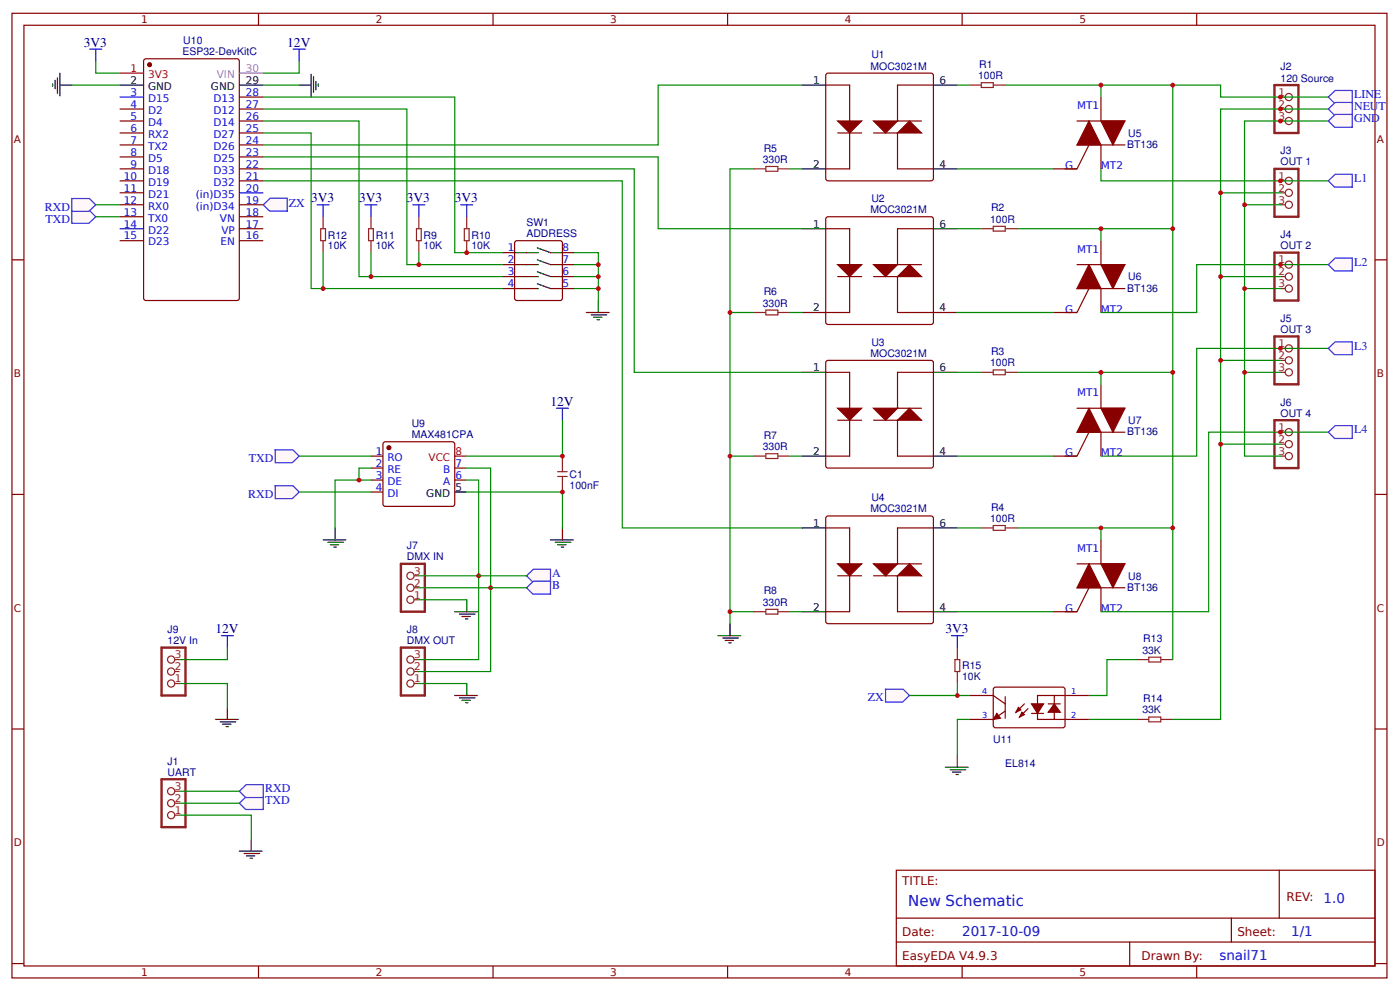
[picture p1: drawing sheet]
<svg xmlns="http://www.w3.org/2000/svg" width="312mm" height="221mm" viewBox="0 0 312 221" stroke-linecap="round" stroke-linejoin="round" font-family="sans-serif">
<g fill="none" stroke="#800" stroke-width=".27">
<path d="M2.7 3h306.4v214.9h-306.4zM5.3 5.6h301.1v209.7h-301.1zM57.6 3v2.6M109.9 3v2.6M162.2 3v2.6M214.4 3v2.6M266.7 3v2.6M2.7 57.9h2.6M306.4 57.9h2.7M2.7 110.2h2.6M306.4 110.2h2.7M2.7 162.4h2.6"/>
<path d="M306.4 162.4h2.7M199.8 193.9h106.6v21.4h-106.6zM285.1 193.9v10.7M2.7 214.7h2.6M57.6 215.3v2.6M109.9 215.3v2.6M162.2 215.3v2.6M199.8 204.6h106.6M199.8 209.9h106.6M214.4 215.3v2.6M251.8 209.9v5.4M266.7 215.3v2.6"/>
<path d="M274.4 204.6v5.3M306.4 214.7h2.7"/>
</g>
<path d="M184.3 16.4l23.2-.1 .5 .3v23.2l-.2 .4-23.2 .1-.5-.3-.1-23.2z" fill="#fff" stroke="#800" stroke-width=".27"/>
<path d="M184 19h5.4v18.6h-5.4M208 19h-8v8h5.4M186.7 29.6h5.3M194.7 29.6h5.3v8h8" fill="none" stroke="#800" stroke-width=".27"/>
<g fill="#800" stroke="#800" stroke-width=".27">
<path d="M186.7 27h5.3l-2.6 2.6z"/>
<path d="M194.7 27h5.3l-2.6 2.6z"/>
<path d="M202.7 27l2.7 2.6h-5.4z"/>
</g>
<path d="M178.7 19h5.3M208 19h5.4M178.7 37.6h5.3M208 37.6h5.4" fill="none" stroke="#000" stroke-width=".27"/>
<path d="M184.3 48.4l23.2-.1 .5 .3v23.2l-.2 .4-23.2 .1-.5-.3-.1-23.2z" fill="#fff" stroke="#800" stroke-width=".27"/>
<path d="M184 51h5.4v18.6h-5.4M208 51h-8v8h5.4M186.7 61.6h5.3M194.7 61.6h5.3v8h8" fill="none" stroke="#800" stroke-width=".27"/>
<g fill="#800" stroke="#800" stroke-width=".27">
<path d="M186.7 59h5.3l-2.6 2.6z"/>
<path d="M194.7 59h5.3l-2.6 2.6z"/>
<path d="M200 61.6l2.7-2.6 2.7 2.6z"/>
</g>
<path d="M178.7 51h5.3M208 51h5.4M178.7 69.6h5.3M208 69.6h5.4" fill="none" stroke="#000" stroke-width=".27"/>
<path d="M184.3 80.4l23.2-.1 .5 .3v23.2l-.2 .4-23.2 .1-.5-.3-.1-23.2z" fill="#fff" stroke="#800" stroke-width=".27"/>
<path d="M184 83h5.4v18.6h-5.4M186.7 93.6h5.3M194.7 93.6h5.3v8h8M208 83h-8v8h5.4" fill="none" stroke="#800" stroke-width=".27"/>
<g fill="#800" stroke="#800" stroke-width=".27">
<path d="M186.7 91h5.3l-2.6 2.6z"/>
<path d="M194.7 91h5.3l-2.6 2.6z"/>
<path d="M200 93.6l2.7-2.6 2.7 2.6z"/>
</g>
<path d="M178.7 83h5.3M208 83h5.4M178.7 101.6h5.3M208 101.6h5.4" fill="none" stroke="#000" stroke-width=".27"/>
<path d="M184.3 115h23.2l.5 .2v23.2l-.2 .5-23.2 .1-.5-.3-.1-23.2z" fill="#fff" stroke="#800" stroke-width=".27"/>
<g fill="none" stroke="#800" stroke-width=".27">
<path d="M234.7 37.6h5.3M240 27h10.7M240 32.3h10.7M242.7 32.3l-2.7 5.3h-2.6M245.4 21.6v5.4M245.4 32.3v5.3M240 59h10.7M245.4 53.6v5.4M234.7 69.6h5.3M240 64.3h10.7M242.7 64.3l-2.7 5.3h-2.6M245.4 64.3v5.3"/>
<path d="M240 91h10.7M240 96.3h10.7M242.7 96.3l-2.7 5.3h-2.6M245.4 85.6v5.4M245.4 96.3v5.3M184 117.6h5.4v18.7h-5.4M208 117.6h-8v8h5.4M234.7 101.6h5.3M186.7 128.3h5.3M194.7 128.3h5.3v8h8M234.7 136.3h5.3M240 125.6h10.7"/>
<path d="M240 131h10.7M242.7 131l-2.7 5.3h-2.6M245.4 120.3v5.3M245.4 131v5.3"/>
</g>
<g fill="#800" stroke="#800" stroke-width=".27">
<path d="M186.7 125.6h5.3l-2.6 2.7z"/>
<path d="M194.7 125.6h5.3l-2.6 2.7z"/>
<path d="M200 128.3l2.7-2.7 2.7 2.7z"/>
<path d="M245.4 27h5.3l-2.7 5.3z"/>
<path d="M242.7 27l2.7 5.3h-5.4z"/>
<path d="M245.4 59h5.3l-2.7 5.3z"/>
<path d="M242.7 59l2.7 5.3h-5.4z"/>
<path d="M245.4 91h5.3l-2.7 5.3z"/>
<path d="M242.7 91l2.7 5.3h-5.4z"/>
<path d="M245.4 125.6h5.3l-2.7 5.4z"/>
<path d="M242.7 125.6l2.7 5.4h-5.4z"/>
</g>
<path d="M178.7 117.6h5.3M208 117.6h5.4M178.7 136.3h5.3M208 136.3h5.4" fill="none" stroke="#000" stroke-width=".27"/>
<g fill="none" stroke="#8d2323" stroke-width=".27">
<path d="M216 19h2.7M218.7 18.4h2.7v1.1h-2.7zM221.4 19h2.6M168 37.6h2.7M170.7 37.1h2.7v1.1h-2.7zM173.4 37.6h2.6M218.7 51h2.7M221.4 50.4h2.6v1.1h-2.6zM224 51h2.7M168 69.6h2.7M170.7 69.1h2.7v1.1h-2.7zM173.4 69.6h2.6"/>
<path d="M218.7 83h2.7M221.4 82.4h2.6v1.1h-2.6zM224 83h2.7M168 101.6h2.7M170.7 101.1h2.7v1.1h-2.7zM173.4 101.6h2.6M218.7 117.6h2.7M221.4 117.1h2.6v1.1h-2.6zM224 117.6h2.7M168 136.3h2.7M170.7 135.8h2.7v1h-2.7zM173.4 136.3h2.6"/>
</g>
<path d="M168 37.6h-5.3v32h5.3M176 37.6h2.7M162.7 69.6v32h5.3M176 69.6h2.7M176 101.6h2.7M176 136.3h2.7" fill="none" stroke="#080" stroke-width=".27"/>
<circle cx="162.7" cy="69.6" r=".53" fill="#c00"/>
<path d="M162.7 101.6v34.7h5.3" fill="none" stroke="#080" stroke-width=".27"/>
<circle cx="162.7" cy="101.6" r=".53" fill="#c00"/>
<path d="M162.7 139v2.6M160 141.6h5.1M161.1 142.2h3.5M161.6 142.7h1.9M162.4 143.2h.6" fill="none" stroke="#000" stroke-width=".27"/>
<path d="M162.7 136.3v2.7" fill="none" stroke="#080" stroke-width=".27"/>
<circle cx="162.7" cy="136.3" r=".53" fill="#c00"/>
<g fill="none" stroke="#080" stroke-width=".27">
<path d="M178.7 19h-32v13.3h-88M213.4 19h2.6M58.7 35h88v16h32M58.7 37.6h82.7v45.4h37.3M296 24.3h-24v18.7h13.4M58.7 40.3h80v77.3h40M213.4 51h5.3M272 43v18.6h13.4M296 59h-29.3v10.6h-21.3M213.4 69.6h21.3M296 77.6h-29.3v24h-21.3M213.4 83h5.3"/>
<path d="M296 96.3h-26.6v40h-24M213.4 117.6h5.3M213.4 101.6h21.3M213.4 136.3h21.3"/>
</g>
<path d="M284 19h5.4v10.6h-5.4zM284 37.6h5.4v10.7h-5.4zM284 56.3h5.4v10.7h-5.4zM284 75h5.4v10.6h-5.4zM284 93.6h5.4v10.7h-5.4z" fill="none" stroke="#8d2323" stroke-width=".53"/>
<g fill="none" stroke="#8d2323" stroke-width=".27">
<path d="M285.4 21.6h1M285.4 24.3h1M285.4 27h1M285.4 40.3h1M285.4 43h1M285.4 45.6h1M285.4 59h1M285.4 61.6h1M285.4 64.3h1M285.4 77.6h1M285.4 80.3h1M285.4 83h1"/>
<path d="M285.4 96.3h1M285.4 99h1M285.4 101.6h1"/>
<circle cx="287.2" cy="24.3" r=".8"/>
<circle cx="287.2" cy="27" r=".8"/>
<circle cx="287.2" cy="21.6" r=".8"/>
<circle cx="287.2" cy="45.6" r=".8"/>
<circle cx="287.2" cy="43" r=".8"/>
<circle cx="287.2" cy="40.3" r=".8"/>
<circle cx="287.2" cy="59" r=".8"/>
<circle cx="287.2" cy="77.6" r=".8"/>
<circle cx="287.2" cy="61.6" r=".8"/>
<circle cx="287.2" cy="64.3" r=".8"/>
<circle cx="287.2" cy="83" r=".8"/>
<circle cx="287.2" cy="96.3" r=".8"/>
<circle cx="287.2" cy="99" r=".8"/>
<circle cx="287.2" cy="80.3" r=".8"/>
<circle cx="287.2" cy="101.6" r=".8"/>
</g>
<circle cx="272" cy="43" r=".53" fill="#c00"/>
<path d="M272 61.6v18.7h13.4" fill="none" stroke="#080" stroke-width=".27"/>
<circle cx="272" cy="61.6" r=".53" fill="#c00"/>
<path d="M272 80.3v18.7h13.4" fill="none" stroke="#080" stroke-width=".27"/>
<circle cx="272" cy="80.3" r=".53" fill="#c00"/>
<path d="M296 27h-18.6v18.6h8M277.4 45.6v18.7h8" fill="none" stroke="#080" stroke-width=".27"/>
<circle cx="277.4" cy="45.6" r=".53" fill="#c00"/>
<path d="M277.4 64.3v18.7h8" fill="none" stroke="#080" stroke-width=".27"/>
<circle cx="277.4" cy="64.3" r=".53" fill="#c00"/>
<path d="M277.4 83v18.6h8" fill="none" stroke="#080" stroke-width=".27"/>
<circle cx="277.4" cy="83" r=".53" fill="#c00"/>
<circle cx="86.7" cy="99.8" r=".4" fill="#800" stroke="#800" stroke-width=".27"/>
<path d="M85.6 98.5h15.5l.2 .5v13.6l-.5 .2h-15.2l-.3-.5v-13.3zM82.7 101.6h2.6M82.7 104.3h2.6M82.7 107h2.6M82.7 109.6h2.6M101.3 104.3h2.7M101.3 107h2.7" fill="none" stroke="#800" stroke-width=".27"/>
<path d="M74.7 117.6v2.7M101.3 109.6h2.7M72 120.3h5.1M73.1 120.8h3.4M73.6 121.4h1.9M74.4 121.9h.5" fill="none" stroke="#000" stroke-width=".27"/>
<path d="M101.3 101.6h2.7" fill="none" stroke="#f00" stroke-width=".27"/>
<path d="M80 107h-5.3v10.6M82.7 104.3h-2.7v2.7h2.7" fill="none" stroke="#080" stroke-width=".27"/>
<circle cx="80" cy="107" r=".53" fill="#c00"/>
<path d="M125.3 117.6v2.7M122.7 120.3h5M123.7 120.8h3.5M124.3 121.4h1.8M125.1 121.9h.5" fill="none" stroke="#000" stroke-width=".27"/>
<path d="M125.3 93.6v8h-21.3M104 109.6h21.3v8" fill="none" stroke="#080" stroke-width=".27"/>
<path d="M124 91h2.7M125.3 91v2.6" fill="none" stroke="#00f" stroke-width=".27"/>
<path d="M124.3 106.2h2.1M124.3 105.1h2.1M125.3 101.6v3.5M125.3 106.2v3.4" fill="none" stroke="#8d2323" stroke-width=".27"/>
<g fill="#c00">
<circle cx="125.3" cy="101.6" r=".53"/>
<circle cx="125.3" cy="109.6" r=".53"/>
</g>
<g fill="#fff7f8" stroke="#430aff" stroke-width=".27">
<path d="M61.3 108.2h4l1.4 1.4-1.6 1.5h-3.8z"/>
<path d="M61.3 100.2h4l1.4 1.4-1.6 1.5h-3.8z"/>
</g>
<path d="M66.7 101.6h16M66.7 109.6h16M104 107h2.7v21.3h-13.4M106.7 128.3v18.7h-13.4" fill="none" stroke="#080" stroke-width=".27"/>
<path d="M89.3 125.6h5.4v10.7h-5.4zM89.3 144.3h5.4v10.7h-5.4z" fill="none" stroke="#8d2323" stroke-width=".53"/>
<g fill="none" stroke="#8d2323" stroke-width=".27">
<path d="M92.3 133.6h1M92.3 131h1M92.3 128.3h1M92.3 152.3h1M92.3 149.6h1M92.3 147h1"/>
<circle cx="91.5" cy="133.6" r=".8"/>
<circle cx="91.5" cy="128.3" r=".8"/>
<circle cx="91.5" cy="131" r=".8"/>
<circle cx="91.5" cy="149.6" r=".8"/>
<circle cx="91.5" cy="152.3" r=".8"/>
<circle cx="91.5" cy="147" r=".8"/>
</g>
<path d="M101.3 136.3h5.1M102.4 136.8h3.5M102.9 137.4h1.9M103.7 137.9h.6M104 133.6v2.7M101.3 155h5.1M102.4 155.5h3.5M102.9 156h1.9M103.7 156.6h.6M104 152.3v2.7" fill="none" stroke="#000" stroke-width=".27"/>
<circle cx="106.7" cy="128.3" r=".53" fill="#c00"/>
<path d="M104 104.3h5.3v26.7h-16M109.3 131v18.6h-16" fill="none" stroke="#080" stroke-width=".27"/>
<circle cx="109.3" cy="131" r=".53" fill="#c00"/>
<path d="M93.3 133.6h10.7M93.3 152.3h10.7" fill="none" stroke="#080" stroke-width=".27"/>
<g fill="#fff7f8" stroke="#430aff" stroke-width=".27">
<path d="M117.3 128.3l1.6-1.5h3.8v2.9h-4z"/>
<path d="M117.3 131l1.6-1.5h3.8v2.9h-4z"/>
</g>
<path d="M106.7 128.3h10.6M109.3 131h8" fill="none" stroke="#080" stroke-width=".27"/>
<g fill="#fff7f8" stroke="#430aff" stroke-width=".27">
<path d="M296 21.6l1.6-1.4h3.8v2.8h-4z"/>
<path d="M296 24.3l1.6-1.5h3.8v2.9h-4z"/>
<path d="M296 27l1.6-1.5h3.8v2.9h-4z"/>
<path d="M296 40.3l1.6-1.5h3.8v2.9h-4z"/>
<path d="M296 59l1.6-1.5h3.8v2.9h-4z"/>
<path d="M296 77.6l1.6-1.4h3.8v2.8h-4z"/>
<path d="M296 96.3l1.6-1.5h3.8v2.9h-4z"/>
</g>
<g fill="#c00">
<circle cx="285.4" cy="96.3" r=".53"/>
<circle cx="285.4" cy="77.6" r=".53"/>
<circle cx="285.4" cy="59" r=".53"/>
<circle cx="285.4" cy="27" r=".53"/>
<circle cx="285.4" cy="24.3" r=".53"/>
</g>
<circle cx="33.3" cy="14.4" r=".4" fill="#800" stroke="#800" stroke-width=".27"/>
<g fill="none" stroke="#800" stroke-width=".27">
<path d="M32.1 13.4l.4-.3h20.3l.5 .3v53l-.2 .5-20.6 .1-.4-.3zM26.7 24.3h5.3M26.7 27h5.3M26.7 29.6h5.3M26.7 32.3h5.3M26.7 35h5.3M26.7 37.6h5.3M53.3 24.3h5.4M53.3 27h5.4M53.3 29.6h5.4M53.3 32.3h5.4M53.3 35h5.4"/>
<path d="M53.3 37.6h5.4M53.3 21.6h5.4M26.7 40.3h5.3M26.7 43h5.3M26.7 45.6h5.3M26.7 48.3h5.3M26.7 53.6h5.3M53.3 40.3h5.4M53.3 45.6h5.4M53.3 48.3h5.4M53.3 53.6h5.4M53.3 51h5.4"/>
</g>
<path d="M26.7 16.3h5.3" fill="none" stroke="#f00" stroke-width=".27"/>
<path d="M26.7 19h5.3M53.3 19h5.4M66.7 19h2.6M69.3 16.6v5M69.9 17.1v3.5M70.4 18.2v1.8M70.9 18.7v.5M50.7 157.6v2.7M48 160.3h5.1M49.1 160.8h3.4M49.6 161.4h1.9M50.4 161.9h.5" fill="none" stroke="#000" stroke-width=".27"/>
<path d="M65.3 11h2.7M66.7 11v2.6M26.7 21.6h5.3M26.7 51h5.3M53.3 43h5.4M49.3 141.6h2.7M50.7 141.6v2.7" fill="none" stroke="#00f" stroke-width=".27"/>
<path d="M53.3 16.3h5.4" fill="none" stroke="#f0f" stroke-width=".27"/>
<path d="M36 144.3h5.3v10.7h-5.3z" fill="none" stroke="#8d2323" stroke-width=".53"/>
<g fill="none" stroke="#8d2323" stroke-width=".27">
<path d="M38.9 152.3h1.1M38.9 149.6h1.1M38.9 147h1.1"/>
<circle cx="38.1" cy="149.6" r=".8"/>
<circle cx="38.1" cy="152.3" r=".8"/>
<circle cx="38.1" cy="147" r=".8"/>
</g>
<path d="M58.7 19h8M66.7 13.6v2.7h-8M40 152.3h10.7v5.3M50.7 144.3v2.7h-10.7" fill="none" stroke="#080" stroke-width=".27"/>
<g fill="#fff7f8" stroke="#430aff" stroke-width=".27">
<path d="M15.9 46.9h4l1.4 1.4-1.5 1.5h-3.8z"/>
<path d="M15.9 44.2h4l1.4 1.4-1.5 1.5h-3.8z"/>
</g>
<path d="M16 19h10.7M21.3 45.6h5.4M21.3 48.3h5.4M128 56.3h5.3v10.7M128 59h5.3" fill="none" stroke="#080" stroke-width=".27"/>
<g fill="none" stroke="#000" stroke-width=".27">
<path d="M11.7 18.7v.5M12.3 17.9v1.9M12.8 17.4v3.4M13.3 19h2.7M13.3 16.3v5.1M114.7 56.3h5.3M114.7 59h5.3M119.7 55.2l3 1.1h2.6M119.7 57.9l3 1.1h2.6M114.7 61.6h5.3M114.7 64.3h5.3M119.7 60.6l3 1h2.6"/>
<path d="M119.7 63.2l3 1.1h2.6M130.7 69.6h5.1M131.8 70.2h3.4M132.3 70.7h1.9M133.1 71.2h.5M133.3 67v2.6"/>
</g>
<path d="M112 59h2.7M112 56.3h2.7M114.8 53.9l.4-.3h9.6l.5 .3v12.5l-.2 .5-9.9 .1-.4-.3zM125.3 59h2.7M125.3 56.3h2.7M112 64.3h2.7M112 61.6h2.7M125.3 64.3h2.7M125.3 61.6h2.7" fill="none" stroke="#800" stroke-width=".27"/>
<path d="M71.5 51h1v2.6h-1zM72 48.3v2.7M72 53.6v2.7M82.1 51h1.1v2.6h-1.1zM82.7 48.3v2.7M82.7 53.6v2.7M92.8 51h1.1v2.6h-1.1zM93.3 48.3v2.7M93.3 53.6v2.7M103.5 51h1v2.6h-1zM104 48.3v2.7M104 53.6v2.7" fill="none" stroke="#8d2323" stroke-width=".27"/>
<circle cx="133.3" cy="59" r=".53" fill="#c00"/>
<path d="M128 61.6h5.3" fill="none" stroke="#080" stroke-width=".27"/>
<circle cx="133.3" cy="61.6" r=".53" fill="#c00"/>
<path d="M128 64.3h5.3" fill="none" stroke="#080" stroke-width=".27"/>
<circle cx="133.3" cy="64.3" r=".53" fill="#c00"/>
<path d="M58.7 29.6h10.6v34.7h2.7M72 56.3v8h40M82.7 56.3v5.3h29.3M93.3 56.3v2.7h18.7M104 56.3h8" fill="none" stroke="#080" stroke-width=".27"/>
<circle cx="72" cy="64.3" r=".53" fill="#c00"/>
<path d="M58.7 27h21.3v34.6h2.7" fill="none" stroke="#080" stroke-width=".27"/>
<circle cx="82.7" cy="61.6" r=".53" fill="#c00"/>
<path d="M58.7 24.3h32v34.7h2.6" fill="none" stroke="#080" stroke-width=".27"/>
<circle cx="93.3" cy="59" r=".53" fill="#c00"/>
<path d="M58.7 21.6h42.6v34.7h2.7" fill="none" stroke="#080" stroke-width=".27"/>
<circle cx="104" cy="56.3" r=".53" fill="#c00"/>
<path d="M20 11h2.7M21.3 11v2.6M70.7 45.6h2.6M72 45.6v2.7M81.3 45.6h2.7M82.7 45.6v2.7M92 45.6h2.7M93.3 45.6v2.7M102.7 45.6h2.6M104 45.6v2.7" fill="none" stroke="#00f" stroke-width=".27"/>
<path d="M21.3 13.6v2.7h5.4M224 19h21.4v2.6M245.4 19h26.6v2.6h24M213.4 37.6h21.3" fill="none" stroke="#080" stroke-width=".27"/>
<g fill="#c00">
<circle cx="245.4" cy="19" r=".53"/>
<circle cx="285.4" cy="21.6" r=".53"/>
</g>
<path d="M226.7 51h18.7v2.6M226.7 83h18.7v2.6M245.4 83h16v34.6h-16M226.7 117.6h18.7v2.7" fill="none" stroke="#080" stroke-width=".27"/>
<g fill="#c00">
<circle cx="245.4" cy="83" r=".53"/>
<circle cx="245.4" cy="117.6" r=".53"/>
</g>
<path d="M245.4 51h16v32" fill="none" stroke="#080" stroke-width=".27"/>
<g fill="#c00">
<circle cx="245.4" cy="51" r=".53"/>
<circle cx="261.4" cy="83" r=".53"/>
</g>
<path d="M261.4 19v32" fill="none" stroke="#080" stroke-width=".27"/>
<g fill="#c00">
<circle cx="261.4" cy="19" r=".53"/>
<circle cx="261.4" cy="51" r=".53"/>
</g>
<path d="M245.4 37.6v2.7h50.6" fill="none" stroke="#080" stroke-width=".27"/>
<circle cx="285.4" cy="40.3" r=".53" fill="#c00"/>
<path d="M36 173.6h5.3v10.7h-5.3z" fill="none" stroke="#8d2323" stroke-width=".53"/>
<g fill="none" stroke="#8d2323" stroke-width=".27">
<path d="M38.9 179h1.1M38.9 176.3h1.1M38.9 181.6h1.1"/>
<circle cx="38.1" cy="179" r=".8"/>
<circle cx="38.1" cy="176.3" r=".8"/>
<circle cx="38.1" cy="181.6" r=".8"/>
</g>
<path d="M53.3 189.6h5.1M54.4 190.2h3.5M54.9 190.7h1.9M55.7 191.3h.6M56 187v2.6" fill="none" stroke="#000" stroke-width=".27"/>
<path d="M40 181.6h16v5.4" fill="none" stroke="#080" stroke-width=".27"/>
<g fill="#fff7f8" stroke="#430aff" stroke-width=".27">
<path d="M53.3 179l1.6-1.5h3.8v2.9h-4z"/>
<path d="M53.3 176.3l1.6-1.5h3.8v2.9h-4z"/>
</g>
<path d="M261.4 117.6v29.4M253.4 147h-6.7v8h-4M40 176.3h13.3M40 179h13.3M242.7 160.3h10.7" fill="none" stroke="#080" stroke-width=".27"/>
<path d="M253.4 147h2.6M256 146.4h2.7v1.1h-2.7zM256 159.8h2.7v1h-2.7zM258.7 147h2.7M253.4 160.3h2.6M258.7 160.3h2.7" fill="none" stroke="#8d2323" stroke-width=".27"/>
<path d="M216 155h5.4l2.6 1.8M221.6 153.2h15.5l.3 .4-.1 8.3-.5 .3-15.2-.1-.2-.5v-8zM224 158.4l-2.6 1.9h-5.4M224 155.2v4.8M228.3 156.8l-1.9 1.9M229.1 157.9l-1.9 1.9M229.9 159h2.7M233.6 156.8h2.7M235 155h-3.8v5.3h3.8M242.7 155h-7.7v5.3h7.7" fill="none" stroke="#800" stroke-width=".27"/>
<g fill="#800" stroke="#800" stroke-width=".27">
<path d="M222.2 159l.8 1-1.6 .3z"/>
<path d="M227.8 158.7l.5 .5-1.1 .6z"/>
<path d="M227 157.6l.5 .6-1.1 .5z"/>
<path d="M229.9 156.8h2.7l-1.4 2.2z"/>
<path d="M235 156.8l1.3 1.9h-2.7z"/>
</g>
<circle cx="261.4" cy="117.6" r=".53" fill="#c00"/>
<path d="M272 99v61.3h-10.6" fill="none" stroke="#080" stroke-width=".27"/>
<circle cx="272" cy="99" r=".53" fill="#c00"/>
<path d="M212.8 147h1.1v2.6h-1.1zM213.4 144.3v2.7M213.4 149.6v2.7" fill="none" stroke="#8d2323" stroke-width=".27"/>
<path d="M212 141.6h2.7M213.4 141.6v2.7" fill="none" stroke="#00f" stroke-width=".27"/>
<path d="M213.4 152.3v2.7h2.6M216 160.3h-2.6v8" fill="none" stroke="#080" stroke-width=".27"/>
<path d="M210.7 171h5.1M211.8 171.5h3.4M212.3 172h1.9M213.1 172.6h.5M213.4 168.3v2.7" fill="none" stroke="#000" stroke-width=".27"/>
<path d="M197.3 153.6h4l1.4 1.4-1.5 1.4h-3.8z" fill="#fff7f8" stroke="#430aff" stroke-width=".27"/>
<path d="M202.7 155h10.7" fill="none" stroke="#080" stroke-width=".27"/>
<circle cx="213.4" cy="155" r=".53" fill="#c00"/>
<path d="M58.7 45.6l1.5-1.4h3.8l.1 2.8h-4z" fill="#fff7f8" stroke="#430aff" stroke-width=".27"/>
<text font-size="3.3" fill="#00f" x="202.4" y="201.9">New Schematic</text>
<g font-size="3" fill="#000080">
<text x="18.7" y="10.4">3V3</text>
<text x="64" y="10.4">12V</text>
<text x="69.3" y="45.1">3V3</text>
<text x="80" y="45.1">3V3</text>
<text x="90.7" y="45.1">3V3</text>
<text x="101.3" y="45.1">3V3</text>
<text x="122.7" y="90.4">12V</text>
<text x="48" y="141.1">12V</text>
<text x="210.7" y="141.1">3V3</text>
</g>
<g font-size="3" fill="#00f">
<text x="295" y="201.1">1.0</text>
<text x="214.4" y="208.6">2017-10-09</text>
<text x="287.8" y="208.6">1/1</text>
<text x="271.8" y="213.9">snail71</text>
</g>
<g font-size="2.7" fill="#00f">
<text x="301.8" y="21.9">LINE</text>
<text x="301.8" y="24.6">NEUT</text>
<text x="301.8" y="27.2">GND</text>
<text x="301.8" y="40.6">L1</text>
<text x="10" y="47">RXD</text>
<text x="64.4" y="46.2">ZX</text>
<text x="10.1" y="49.6">TXD</text>
<text x="301.8" y="59.2">L2</text>
<text x="301.8" y="77.9">L3</text>
<text x="301.8" y="96.6">L4</text>
<text x="55.5" y="103">TXD</text>
<text x="55.3" y="111">RXD</text>
<text x="123.1" y="128.6">A</text>
<text x="123.1" y="131.2">B</text>
<text x="193.4" y="156.3">ZX</text>
<text x="59.1" y="179.2">TXD</text>
<text x="59.1" y="176.6">RXD</text>
</g>
<g font-size="2.7" fill="#800">
<text x="201.1" y="197.1">TITLE:</text>
<text x="286.7" y="200.9">REV:</text>
<text x="201.1" y="208.6">Date:</text>
<text x="275.8" y="208.6">Sheet:</text>
<text x="201.1" y="213.9">EasyEDA V4.9.3</text>
<text x="254.4" y="213.9">Drawn By:</text>
</g>
<g font-size="2.3" fill="#800">
<text x="31.5" y="5.2">1</text>
<text x="83.7" y="5.2">2</text>
<text x="136" y="5.2">3</text>
<text x="188.3" y="5.2">4</text>
<text x="240.6" y="5.2">5</text>
<text x="3.1" y="31.8">A</text>
<text x="306.8" y="31.8">A</text>
<text x="3.1" y="84">B</text>
<text x="306.8" y="84">B</text>
<text x="3.1" y="136.3">C</text>
<text x="306.8" y="136.3">C</text>
<text x="3.1" y="188.6">D</text>
<text x="306.8" y="188.6">D</text>
<text x="31.5" y="217.5">1</text>
<text x="83.7" y="217.5">2</text>
<text x="136" y="217.5">3</text>
<text x="188.3" y="217.5">4</text>
<text x="240.6" y="217.5">5</text>
</g>
<g font-size="2.3" fill="#000080">
<text x="40.9" y="9.8">U10</text>
<text x="40.6" y="12.3">ESP32-DevKitC</text>
<text x="194" y="15.5">MOC3021M</text>
<text x="194.2" y="13">U1</text>
<text x="218" y="17.6">100R</text>
<text x="218.2" y="15.1">R1</text>
<text x="285.4" y="15.7">J2</text>
<text x="285.4" y="18.2">120 Source</text>
<text x="170.2" y="33.8">R5</text>
<text x="251.2" y="33">BT136</text>
<text x="251.4" y="30.5">U5</text>
<text x="285.4" y="34.4">J3</text>
<text x="170" y="36.3">330R</text>
<text x="285.4" y="36.8">OUT 1</text>
<text x="194" y="47.5">MOC3021M</text>
<text x="194.2" y="45">U2</text>
<text x="220.9" y="47.1">R2</text>
<text x="73.1" y="53.2">R12</text>
<text x="83.7" y="53.2">R11</text>
<text x="94.4" y="53.2">R9</text>
<text x="105.1" y="53.2">R10</text>
<text x="117.3" y="52.8">ADDRESS</text>
<text x="117.3" y="50.4">SW1</text>
<text x="220.7" y="49.6">100R</text>
<text x="285.4" y="53">J4</text>
<text x="73.1" y="55.6">10K</text>
<text x="83.7" y="55.6">10K</text>
<text x="94.4" y="55.6">10K</text>
<text x="105.1" y="55.6">10K</text>
<text x="285.4" y="55.5">OUT 2</text>
<text x="170.2" y="65.8">R6</text>
<text x="251.2" y="65">BT136</text>
<text x="251.4" y="62.5">U6</text>
<text x="170" y="68.3">330R</text>
<text x="285.4" y="71.7">J5</text>
<text x="194.2" y="77">U3</text>
<text x="285.4" y="74.2">OUT 3</text>
<text x="194" y="79.5">MOC3021M</text>
<text x="220.7" y="81.6">100R</text>
<text x="220.9" y="79.1">R3</text>
<text x="91.8" y="95.2">U9</text>
<text x="251.4" y="94.5">U7</text>
<text x="285.4" y="90.4">J6</text>
<text x="285.4" y="92.8">OUT 4</text>
<text x="91.8" y="97.6">MAX481CPA</text>
<text x="170" y="100.3">330R</text>
<text x="170.2" y="97.8">R7</text>
<text x="251.2" y="97">BT136</text>
<text x="126.9" y="106.5">C1</text>
<text x="126.9" y="109">100nF</text>
<text x="194.2" y="111.7">U4</text>
<text x="220.9" y="113.8">R4</text>
<text x="194" y="114.2">MOC3021M</text>
<text x="220.7" y="116.3">100R</text>
<text x="90.7" y="124.8">DMX IN</text>
<text x="90.7" y="122.4">J7</text>
<text x="251.2" y="131.7">BT136</text>
<text x="251.4" y="129.2">U8</text>
<text x="170" y="135">330R</text>
<text x="170.2" y="132.5">R8</text>
<text x="37.4" y="143.5">12V In</text>
<text x="37.4" y="141">J9</text>
<text x="90.7" y="143.5">DMX OUT</text>
<text x="90.7" y="141">J8</text>
<text x="254.8" y="143.1">R13</text>
<text x="214.4" y="149.2">R15</text>
<text x="254.6" y="145.6">33K</text>
<text x="214.4" y="151.6">10K</text>
<text x="254.6" y="159">33K</text>
<text x="254.8" y="156.5">R14</text>
<text x="221.4" y="165.5">U11</text>
<text x="37.4" y="172.8">UART</text>
<text x="37.4" y="170.4">J1</text>
<text x="224" y="170.9">EL814</text>
</g>
<g font-size="2.3" fill="#f00">
<text x="29.1" y="16">1</text>
<text x="33" y="17.4">3V3</text>
<text x="101.5" y="101.4">8</text>
<text x="95.5" y="102.7">VCC</text>
</g>
<g font-size="2.3" fill="#f0f">
<text x="48.3" y="17.4">VIN</text>
<text x="54.8" y="16">30</text>
</g>
<g font-size="2.3">
<text x="29.1" y="18.7">2</text>
<text x="33" y="20">GND</text>
<text x="47" y="20">GND</text>
<text x="54.8" y="18.7">29</text>
<text x="181.2" y="18.7">1</text>
<text x="209.4" y="18.7">6</text>
<text x="181.2" y="37.4">2</text>
<text x="209.4" y="37.4">4</text>
<text x="181.2" y="50.7">1</text>
<text x="209.4" y="50.7">6</text>
<text x="181.2" y="69.4">2</text>
<text x="209.4" y="69.4">4</text>
<text x="181.2" y="82.7">1</text>
<text x="209.4" y="82.7">6</text>
<text x="181.2" y="101.4">2</text>
<text x="209.4" y="101.4">4</text>
<text x="95" y="110.7">GND</text>
<text x="101.5" y="109.4">5</text>
<text x="181.2" y="117.4">1</text>
<text x="209.4" y="117.4">6</text>
<text x="181.2" y="136">2</text>
<text x="209.4" y="136">4</text>
</g>
<g font-size="2.3" fill="#00f">
<text x="29.1" y="21.4">3</text>
<text x="33" y="22.7">D15</text>
<text x="47.6" y="22.7">D13</text>
<text x="54.8" y="21.4">28</text>
<text x="29.1" y="24">4</text>
<text x="29.1" y="26.7">5</text>
<text x="29.1" y="29.4">6</text>
<text x="33" y="25.4">D2</text>
<text x="33" y="28">D4</text>
<text x="47.6" y="25.4">D12</text>
<text x="47.6" y="28">D14</text>
<text x="54.8" y="24">27</text>
<text x="54.8" y="26.7">26</text>
<text x="54.8" y="29.4">25</text>
<text x="240" y="24.3">MT1</text>
<text x="29.1" y="32">7</text>
<text x="29.1" y="34.7">8</text>
<text x="33" y="30.7">RX2</text>
<text x="33" y="33.4">TX2</text>
<text x="47.6" y="30.7">D27</text>
<text x="47.6" y="33.4">D26</text>
<text x="54.8" y="32">24</text>
<text x="54.8" y="34.7">23</text>
<text x="27.6" y="40">10</text>
<text x="29.1" y="37.4">9</text>
<text x="33" y="36">D5</text>
<text x="33" y="38.7">D18</text>
<text x="33" y="41.4">D19</text>
<text x="47.6" y="36">D25</text>
<text x="47.6" y="38.7">D33</text>
<text x="47.6" y="41.4">D32</text>
<text x="54.8" y="37.4">22</text>
<text x="54.8" y="40">21</text>
<text x="237.4" y="37.6">G</text>
<text x="245.4" y="37.6">MT2</text>
<text x="27.6" y="42.7">11</text>
<text x="27.6" y="45.4">12</text>
<text x="33" y="44">D21</text>
<text x="33" y="46.7">RX0</text>
<text x="43.6" y="46.7">(in)D34</text>
<text x="43.6" y="44">(in)D35</text>
<text x="54.8" y="45.4">19</text>
<text x="54.8" y="42.7">20</text>
<text x="27.6" y="48">13</text>
<text x="27.6" y="50.7">14</text>
<text x="27.6" y="53.4">15</text>
<text x="33" y="49.4">TX0</text>
<text x="33" y="52">D22</text>
<text x="49" y="49.4">VN</text>
<text x="49.3" y="52">VP</text>
<text x="54.8" y="53.4">16</text>
<text x="54.8" y="50.7">17</text>
<text x="54.8" y="48">18</text>
<text x="33" y="54.7">D23</text>
<text x="49.1" y="54.7">EN</text>
<text x="113.2" y="58.7">2</text>
<text x="113.2" y="56">1</text>
<text x="125.3" y="58.7">7</text>
<text x="125.3" y="56">8</text>
<text x="240" y="56.3">MT1</text>
<text x="113.2" y="61.4">3</text>
<text x="113.2" y="64">4</text>
<text x="125.3" y="64">5</text>
<text x="125.3" y="61.4">6</text>
<text x="237.4" y="69.6">G</text>
<text x="245.4" y="69.6">MT2</text>
<text x="240" y="88.3">MT1</text>
<text x="83.7" y="101.4">1</text>
<text x="237.4" y="101.6">G</text>
<text x="245.4" y="101.6">MT2</text>
<text x="83.7" y="104">2</text>
<text x="83.7" y="106.7">3</text>
<text x="86.3" y="102.7">RO</text>
<text x="86.3" y="105.4">RE</text>
<text x="98.8" y="105.4">B</text>
<text x="101.5" y="106.7">6</text>
<text x="101.5" y="104">7</text>
<text x="83.7" y="109.4">4</text>
<text x="86.3" y="108">DE</text>
<text x="86.3" y="110.7">DI</text>
<text x="98.8" y="108">A</text>
<text x="240" y="123">MT1</text>
<text x="237.4" y="136.3">G</text>
<text x="245.4" y="136.3">MT2</text>
</g>
<g font-size="2.3" fill="#8d2323">
<text x="284.9" y="21.4">1</text>
<text x="284.9" y="24">2</text>
<text x="284.9" y="26.7">3</text>
<text x="284.9" y="40">1</text>
<text x="284.9" y="42.7">2</text>
<text x="284.9" y="45.4">3</text>
<text x="284.9" y="58.7">1</text>
<text x="284.9" y="61.4">2</text>
<text x="284.9" y="64">3</text>
<text x="284.9" y="77.4">1</text>
<text x="284.9" y="80">2</text>
<text x="284.9" y="82.7">3</text>
<text x="284.9" y="96">1</text>
<text x="284.9" y="98.7">2</text>
<text x="284.9" y="101.4">3</text>
<text x="92.3" y="130.7">2</text>
<text x="92.3" y="128">3</text>
<text x="92.3" y="133.4">1</text>
<text x="38.9" y="149.4">2</text>
<text x="38.9" y="146.7">3</text>
<text x="92.3" y="149.4">2</text>
<text x="92.3" y="146.7">3</text>
<text x="38.9" y="152">1</text>
<text x="92.3" y="152">1</text>
<text x="38.9" y="178.7">2</text>
<text x="38.9" y="176">3</text>
<text x="38.9" y="181.4">1</text>
</g>
<g font-size="1.8" fill="#00f">
<text x="218.9" y="154.7">4</text>
<text x="238.7" y="154.7">1</text>
<text x="218.9" y="160">3</text>
<text x="238.7" y="160">2</text>
</g>
</svg>
